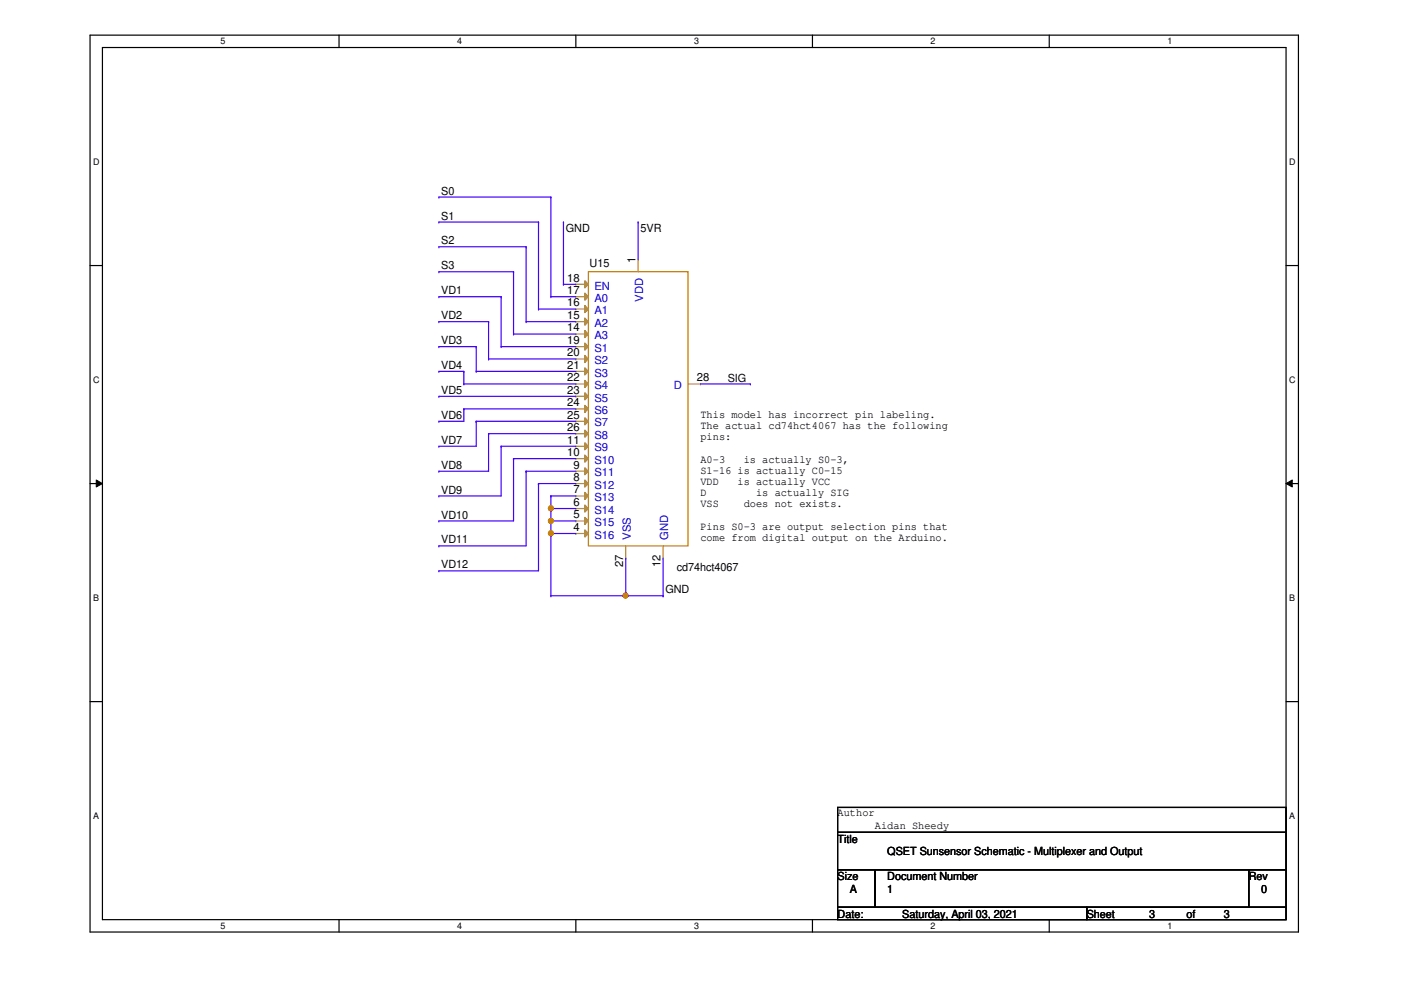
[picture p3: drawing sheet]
<svg xmlns="http://www.w3.org/2000/svg" width="297mm" height="210mm" viewBox="0 0 297 210" stroke-linecap="round" stroke-linejoin="round" font-family="sans-serif">
<path d="M19.1 7.5h256.2v190.1h-256.2zM21.7 10.1h251v184.9h-251z" fill="none" stroke="#000" stroke-width=".25"/>
<g fill="#fff">
<path d="M46.8 7.7h1v2.1h-1z"/>
<path d="M46.8 195.2h1v2.2h-1z"/>
</g>
<path d="M71.9 7.5v2.6M71.9 195v2.6" fill="none" stroke="#000" stroke-width=".25"/>
<g fill="#fff">
<path d="M96.9 7.7h1.1v2.1h-1.1z"/>
<path d="M96.9 195.2h1.1v2.2h-1.1z"/>
</g>
<path d="M122.1 7.5v2.6M122.1 195v2.6" fill="none" stroke="#000" stroke-width=".25"/>
<g fill="#fff">
<path d="M147.2 7.7h1v2.1h-1z"/>
<path d="M147.2 195.2h1v2.2h-1z"/>
</g>
<path d="M172.3 7.5v2.6M172.3 195v2.6" fill="none" stroke="#000" stroke-width=".25"/>
<g fill="#fff">
<path d="M197.3 7.7h1v2.1h-1z"/>
<path d="M197.3 195.2h1v2.2h-1z"/>
</g>
<path d="M222.5 7.5v2.6M222.5 195v2.6" fill="none" stroke="#000" stroke-width=".25"/>
<g fill="#fff">
<path d="M247.5 7.7h1v2.1h-1z"/>
<path d="M247.5 195.2h1v2.2h-1z"/>
<path d="M19.8 33.2h1.3v2.1h-1.3z"/>
<path d="M273.3 33.2h1.4v2.1h-1.4z"/>
<path d="M19.8 79.4h1.3v2.1h-1.3z"/>
<path d="M273.3 79.4h1.4v2.1h-1.4z"/>
</g>
<path d="M19.1 56.3h2.6M272.7 56.3h2.6" fill="none" stroke="#000" stroke-width=".25"/>
<g fill="#fff">
<path d="M19.8 125.6h1.2v2.2h-1.2z"/>
<path d="M273.3 125.6h1.3v2.2h-1.3z"/>
</g>
<path d="M19.1 102.5h2.6M272.7 102.5h2.6" fill="none" stroke="#000" stroke-width=".25"/>
<path d="M20.4 101.8l1.3 .7-1.3 .8zM272.7 102.5l1.3-.7v1.5z" fill="#000"/>
<path d="M20.4 101.8l1.3 .7-1.3 .8zM272.7 102.5l1.3-.7v1.5z" fill="none" stroke="#000" stroke-width=".21"/>
<g fill="#fff">
<path d="M19.8 171.9h1.2v2.1h-1.2z"/>
<path d="M273.3 171.9h1.3v2.1h-1.3z"/>
</g>
<path d="M19.1 148.8h2.6M272.7 148.8h2.6M177.6 171.2h95.1v5.3h-95.1zM177.6 176.5h95.1v7.9h-95.1zM177.6 184.4h7.9v8h-7.9zM177.6 192.4h52.8v2.6h-52.8zM185.5 184.4h79.3v8h-79.3zM230.4 192.4h42.3v2.6h-42.3zM264.8 184.4h7.9v8h-7.9z" fill="none" stroke="#000" stroke-width=".25"/>
<path d="M124.8 57.6h21.1v58.1h-21.1z" fill="none" stroke="#cc8006" stroke-width=".25"/>
<path d="M124 112.4l.8 .7-.8 .8z" fill="#a84"/>
<path d="M122.1 113.1h.1M122.1 113.1h2.7M124 112.4l.8 .7-.8 .8z" fill="none" stroke="#a84" stroke-width=".25"/>
<path d="M124 109.7l.8 .7-.8 .8z" fill="#a84"/>
<path d="M122.1 110.4h.1M122.1 110.4h2.7M124 109.7l.8 .7-.8 .8z" fill="none" stroke="#a84" stroke-width=".25"/>
<path d="M124 107.1l.8 .7-.8 .8z" fill="#a84"/>
<path d="M122.1 107.8h.1M122.1 107.8h2.7M124 107.1l.8 .7-.8 .8z" fill="none" stroke="#a84" stroke-width=".25"/>
<path d="M124 104.4l.8 .8-.8 .7z" fill="#a84"/>
<path d="M122.1 105.2h.1M122.1 105.2h2.7M124 104.4l.8 .8-.8 .7z" fill="none" stroke="#a84" stroke-width=".25"/>
<path d="M124 101.8l.8 .7-.8 .8z" fill="#a84"/>
<path d="M122.1 102.5h.1M122.1 102.5h2.7M124 101.8l.8 .7-.8 .8z" fill="none" stroke="#a84" stroke-width=".25"/>
<path d="M124 99.1l.8 .8-.8 .8z" fill="#a84"/>
<path d="M122.1 99.9h.1M122.1 99.9h2.7M124 99.1l.8 .8-.8 .8z" fill="none" stroke="#a84" stroke-width=".25"/>
<path d="M124 96.5l.8 .7-.8 .8z" fill="#a84"/>
<path d="M122.1 97.2h.1M122.1 97.2h2.7M124 96.5l.8 .7-.8 .8z" fill="none" stroke="#a84" stroke-width=".25"/>
<path d="M124 93.9l.8 .7-.8 .8z" fill="#a84"/>
<path d="M122.1 94.6h.1M122.1 94.6h2.7M124 93.9l.8 .7-.8 .8z" fill="none" stroke="#a84" stroke-width=".25"/>
<path d="M124 91.2l.8 .7-.8 .8z" fill="#a84"/>
<path d="M122.1 91.9h.1M122.1 91.9h2.7M124 91.2l.8 .7-.8 .8z" fill="none" stroke="#a84" stroke-width=".25"/>
<path d="M124 88.6l.8 .7-.8 .8z" fill="#a84"/>
<path d="M122.1 89.3h.1M122.1 89.3h2.7M124 88.6l.8 .7-.8 .8z" fill="none" stroke="#a84" stroke-width=".25"/>
<path d="M124 85.9l.8 .8-.8 .8z" fill="#a84"/>
<path d="M122.1 86.7h.1M122.1 86.7h2.7M124 85.9l.8 .8-.8 .8z" fill="none" stroke="#a84" stroke-width=".25"/>
<path d="M124 83.3l.8 .7-.8 .8z" fill="#a84"/>
<path d="M122.1 84h.1M122.1 84h2.7M124 83.3l.8 .7-.8 .8z" fill="none" stroke="#a84" stroke-width=".25"/>
<path d="M124 80.6l.8 .8-.8 .8z" fill="#a84"/>
<path d="M122.1 81.4h.1M122.1 81.4h2.7M124 80.6l.8 .8-.8 .8z" fill="none" stroke="#a84" stroke-width=".25"/>
<path d="M124 78l.8 .7-.8 .8z" fill="#a84"/>
<path d="M122.1 78.7h.1M122.1 78.7h2.7M124 78l.8 .7-.8 .8z" fill="none" stroke="#a84" stroke-width=".25"/>
<path d="M124 75.4l.8 .7-.8 .8z" fill="#a84"/>
<path d="M122.1 76.1h.1M122.1 76.1h2.7M124 75.4l.8 .7-.8 .8z" fill="none" stroke="#a84" stroke-width=".25"/>
<path d="M124 72.7l.8 .8-.8 .8z" fill="#a84"/>
<path d="M135.3 55h.1M135.3 55v2.6M122.1 73.5h.1M122.1 73.5h2.7M124 72.7l.8 .8-.8 .8zM145.9 81.4h2.6M148.5 81.4h.1M132.7 118.4h.1M132.7 115.7v2.7M140.6 118.4h.1M140.6 115.7v2.7" fill="none" stroke="#a84" stroke-width=".25"/>
<path d="M124 70.1l.8 .7-.8 .8z" fill="#a84"/>
<path d="M122.1 70.8h.1M122.1 70.8h2.7M124 70.1l.8 .7-.8 .8z" fill="none" stroke="#a84" stroke-width=".25"/>
<path d="M124 67.4l.8 .8-.8 .8z" fill="#a84"/>
<path d="M122.1 68.2h.1M122.1 68.2h2.7M124 67.4l.8 .8-.8 .8z" fill="none" stroke="#a84" stroke-width=".25"/>
<path d="M124 64.8l.8 .7-.8 .8z" fill="#a84"/>
<path d="M122.1 65.5h.1M122.1 65.5h2.7M124 64.8l.8 .7-.8 .8z" fill="none" stroke="#a84" stroke-width=".25"/>
<path d="M124 62.1l.8 .8-.8 .8z" fill="#a84"/>
<path d="M122.1 62.9h.1M122.1 62.9h2.7M124 62.1l.8 .8-.8 .8z" fill="none" stroke="#a84" stroke-width=".25"/>
<path d="M124 59.5l.8 .8-.8 .7z" fill="#a84"/>
<path d="M124 59.5l.8 .8-.8 .7zM122.1 60.3h.1M122.1 60.3h2.7" fill="none" stroke="#a84" stroke-width=".25"/>
<path d="M132.7 118.4v7.9M140.6 118.4v7.9M116.8 126.3h.1M116.8 126.3h15.9M132.7 126.3h.1M140.6 126.3h.1" fill="none" stroke="#4200ff" stroke-width=".25"/>
<circle cx="132.6" cy="126.3" r=".51" fill="#f00"/>
<circle cx="132.6" cy="126.3" r=".51" fill="none" stroke="#f00" stroke-width=".25"/>
<path d="M116.8 105.2h.1M116.8 107.8h.1M116.8 105.2v2.6M116.8 105.2h5.3M116.8 107.8h5.3" fill="none" stroke="#4200ff" stroke-width=".25"/>
<circle cx="116.8" cy="107.8" r=".51" fill="#f00"/>
<circle cx="116.8" cy="107.8" r=".51" fill="none" stroke="#f00" stroke-width=".25"/>
<path d="M116.8 107.8h.1M116.8 110.4h.1M116.8 107.8v2.6M116.8 110.4h5.3" fill="none" stroke="#4200ff" stroke-width=".25"/>
<circle cx="116.8" cy="110.4" r=".51" fill="#f00"/>
<circle cx="116.8" cy="110.4" r=".51" fill="none" stroke="#f00" stroke-width=".25"/>
<path d="M116.8 110.4h.1M116.8 113.1h.1M116.8 110.4v2.7M116.8 113.1h5.3" fill="none" stroke="#4200ff" stroke-width=".25"/>
<circle cx="116.8" cy="113.1" r=".51" fill="#f00"/>
<circle cx="116.8" cy="113.1" r=".51" fill="none" stroke="#f00" stroke-width=".25"/>
<g fill="none" stroke="#4200ff" stroke-width=".25">
<path d="M93 41.8h.1M93 47.1h.1M93 52.3h.1M93 57.6h.1M93 41.8h23.8M93 47.1h21.2M93 52.3h18.5M93 57.6h15.9M108.9 57.6h.1M108.9 57.6v13.2M111.5 52.3h.1M111.5 52.3v15.9"/>
<path d="M114.2 47.1h.1M114.2 47.1v18.4M116.8 41.8h.1M116.8 41.8v21.1M119.5 47.1h.1M119.5 47.1v13.2M135.3 47.1h.1M135.3 47.1v7.9M93 78.7h.1M93 73.5h.1M93 68.2h.1M93 62.9h.1"/>
<path d="M93 62.9h13.3M93 68.2h10.6M93 78.7h5.3M93 73.5h8M98.3 78.7h.1M98.3 78.7v2.7M101 78.7h.1M101 73.5h.1M101 73.5v5.2M101 78.7h21.1M103.6 76.1h.1M103.6 68.2h.1"/>
<path d="M103.6 68.2v7.9M103.6 76.1h18.5M106.3 73.5h.1M106.3 62.9h.1M106.3 62.9v10.6M106.3 73.5h15.8M108.9 70.8h.1M108.9 70.8h13.2M111.5 68.2h.1M111.5 68.2h10.6M114.2 65.5h.1M114.2 65.5h7.9"/>
<path d="M116.8 62.9h.1M116.8 62.9h5.3M119.5 60.3h.1M119.5 60.3h2.6M93 84h.1M93 94.6h.1M93 99.9h.1M93 89.3h.1M93 84h29.1M98.3 86.7h.1M98.3 81.4h.1M98.3 86.7h23.8"/>
<path d="M98.3 86.7v2.6h-5.3M98.3 81.4h23.8M101 89.3h.1M101 89.3h21.1M101 89.3v5.3h-8M103.6 91.9h.1M103.6 91.9h18.5M103.6 91.9v8h-10.6M106.3 94.6h.1M106.3 94.6h15.8M106.3 94.6v10.6h-13.3M108.9 97.2h.1"/>
<path d="M108.9 97.2h13.2M108.9 97.2v13.2h-15.9M111.5 99.9h.1M111.5 99.9v15.8h-18.5M111.5 99.9h10.6M148.5 81.4h10.6M159.1 81.4h.1M93 105.2h.1M93 110.4h.1M93 115.7h.1M114.2 102.5h.1M114.2 102.5v18.5h-21.2"/>
<path d="M114.2 102.5h7.9M116.8 113.1h.1M116.8 113.1v13.2M93 121h.1M132.7 126.3h7.9M140.6 126.3h.1"/>
</g>
<circle cx="132.6" cy="126.3" r=".51" fill="#f00"/>
<circle cx="132.6" cy="126.3" r=".51" fill="none" stroke="#f00" stroke-width=".25"/>
<circle cx="116.8" cy="107.8" r=".51" fill="#f00"/>
<circle cx="116.8" cy="107.8" r=".51" fill="none" stroke="#f00" stroke-width=".25"/>
<circle cx="116.8" cy="110.4" r=".51" fill="#f00"/>
<circle cx="116.8" cy="110.4" r=".51" fill="none" stroke="#f00" stroke-width=".25"/>
<circle cx="116.8" cy="113.1" r=".51" fill="#f00"/>
<circle cx="116.8" cy="113.1" r=".51" fill="none" stroke="#f00" stroke-width=".25"/>
<g font-size="2.4">
<text x="93.6" y="41.3">S0</text>
<text x="93.6" y="46.6">S1</text>
<text x="93.6" y="51.8">S2</text>
<text x="120" y="49.2">GND</text>
<text x="135.8" y="49.2">5VR</text>
<text x="93.6" y="57.1">S3</text>
<text x="120.3" y="59.7">18</text>
<text x="125" y="56.6">U15</text>
<text x="134.7" y="55.8" transform="rotate(-90 134.7 55.8)">1</text>
<text x="93.6" y="62.4">VD1</text>
<text x="120.3" y="65">16</text>
<text x="120.3" y="62.4">17</text>
<text x="93.6" y="67.7">VD2</text>
<text x="120.3" y="70.3">14</text>
<text x="120.3" y="67.6">15</text>
<text x="93.6" y="73">VD3</text>
<text x="120.3" y="75.6">20</text>
<text x="120.3" y="72.9">19</text>
<text x="93.6" y="83.5">VD5</text>
<text x="93.6" y="78.2">VD4</text>
<text x="120.3" y="83.5">23</text>
<text x="120.3" y="80.9">22</text>
<text x="120.3" y="78.2">21</text>
<text x="147.7" y="80.9">28</text>
<text x="154.3" y="80.9">SIG</text>
<text x="93.6" y="88.8">VD6</text>
<text x="120.3" y="88.8">25</text>
<text x="120.3" y="86.1">24</text>
<text x="148.5" y="88.6">This model has incorrect pin labeling.</text>
<text x="93.6" y="94.1">VD7</text>
<text x="120.3" y="94.1">11</text>
<text x="120.3" y="91.4">26</text>
<text x="148.5" y="91">The actual cd74hct4067 has the following</text>
<text x="148.5" y="93.3">pins:</text>
<text x="93.6" y="99.4">VD8</text>
<text x="120.3" y="96.7">10</text>
<text x="121.6" y="102">8</text>
<text x="121.6" y="99.4">9</text>
<text x="148.5" y="98.1">A0-3</text>
<text x="148.5" y="100.5">S1-16 is actually C0-15</text>
<text x="157.7" y="98.1">is actually S0-3,</text>
<text x="93.6" y="104.6">VD9</text>
<text x="121.6" y="107.3">6</text>
<text x="121.6" y="104.6">7</text>
<text x="148.5" y="102.8">VDD</text>
<text x="148.5" y="105.2">D</text>
<text x="148.5" y="107.6">VSS</text>
<text x="156.4" y="102.8">is actually VCC</text>
<text x="157.7" y="107.6">does not exists.</text>
<text x="160.3" y="105.2">is actually SIG</text>
<text x="93.6" y="109.9">VD10</text>
<text x="121.6" y="112.6">4</text>
<text x="121.6" y="109.9">5</text>
<text x="148.5" y="112.3">Pins S0-3 are output selection pins that</text>
<text x="93.6" y="115.2">VD11</text>
<text x="148.5" y="114.7">come from digital output on the Arduino.</text>
<text x="93.6" y="120.5">VD12</text>
<text x="132.1" y="120.3" transform="rotate(-90 132.1 120.3)">27</text>
<text x="140" y="120.3" transform="rotate(-90 140 120.3)">12</text>
<text x="141.1" y="125.8">GND</text>
<text x="143.5" y="121.1">cd74hct4067</text>
<text x="177.6" y="173.1">Author</text>
<text x="177.6" y="178.7">Title</text>
<text x="185.5" y="175.8">Aidan Sheedy</text>
<text x="188.1" y="181.4">QSET Sunsensor Schematic - Multiplexer and Output</text>
<text x="177.6" y="186.6">Size</text>
<text x="180.2" y="189.3">A</text>
<text x="188.1" y="186.6">Document Number</text>
<text x="188.1" y="189.3">1</text>
<text x="264.8" y="186.6">Rev</text>
<text x="267.4" y="189.3">0</text>
<text x="177.6" y="194.6">Date:</text>
<text x="191.3" y="194.6">Saturday, April 03, 2021</text>
<text x="230.4" y="194.6">Sheet</text>
<text x="243.6" y="194.6">3</text>
<text x="251.5" y="194.6">of</text>
<text x="259.5" y="194.6">3</text>
</g>
<g font-size="2.4" fill="#00c">
<text x="126.1" y="64">A0</text>
<text x="126.1" y="61.4">EN</text>
<text x="136.4" y="64" transform="rotate(-90 136.4 64)">VDD</text>
<text x="126.1" y="71.9">A3</text>
<text x="126.1" y="69.3">A2</text>
<text x="126.1" y="66.6">A1</text>
<text x="126.1" y="77.2">S2</text>
<text x="126.1" y="74.6">S1</text>
<text x="126.1" y="82.5">S4</text>
<text x="126.1" y="79.8">S3</text>
<text x="142.9" y="82.5">D</text>
<text x="126.1" y="87.8">S6</text>
<text x="126.1" y="85.1">S5</text>
<text x="126.1" y="95.7">S9</text>
<text x="126.1" y="93">S8</text>
<text x="126.1" y="90.4">S7</text>
<text x="126.1" y="101">S11</text>
<text x="126.1" y="98.3">S10</text>
<text x="126.1" y="106.3">S13</text>
<text x="126.1" y="103.6">S12</text>
<text x="126.1" y="111.5">S15</text>
<text x="126.1" y="108.9">S14</text>
<text x="126.1" y="114.2">S16</text>
<text x="133.8" y="114.4" transform="rotate(-90 133.8 114.4)">VSS</text>
<text x="141.7" y="114.4" transform="rotate(-90 141.7 114.4)">GND</text>
</g>
<g font-size="1.9">
<text x="46.8" y="9.4">5</text>
<text x="96.9" y="9.4">4</text>
<text x="147.2" y="9.4">3</text>
<text x="197.3" y="9.4">2</text>
<text x="247.5" y="9.4">1</text>
<text x="19.8" y="34.9">D</text>
<text x="273.3" y="34.9">D</text>
<text x="19.8" y="81.1">C</text>
<text x="273.3" y="81.1">C</text>
<text x="19.8" y="127.3">B</text>
<text x="273.3" y="127.3">B</text>
<text x="19.8" y="173.6">A</text>
<text x="273.3" y="173.6">A</text>
<text x="46.8" y="196.9">5</text>
<text x="96.9" y="196.9">4</text>
<text x="147.2" y="196.9">3</text>
<text x="197.3" y="196.9">2</text>
<text x="247.5" y="196.9">1</text>
</g>
</svg>
